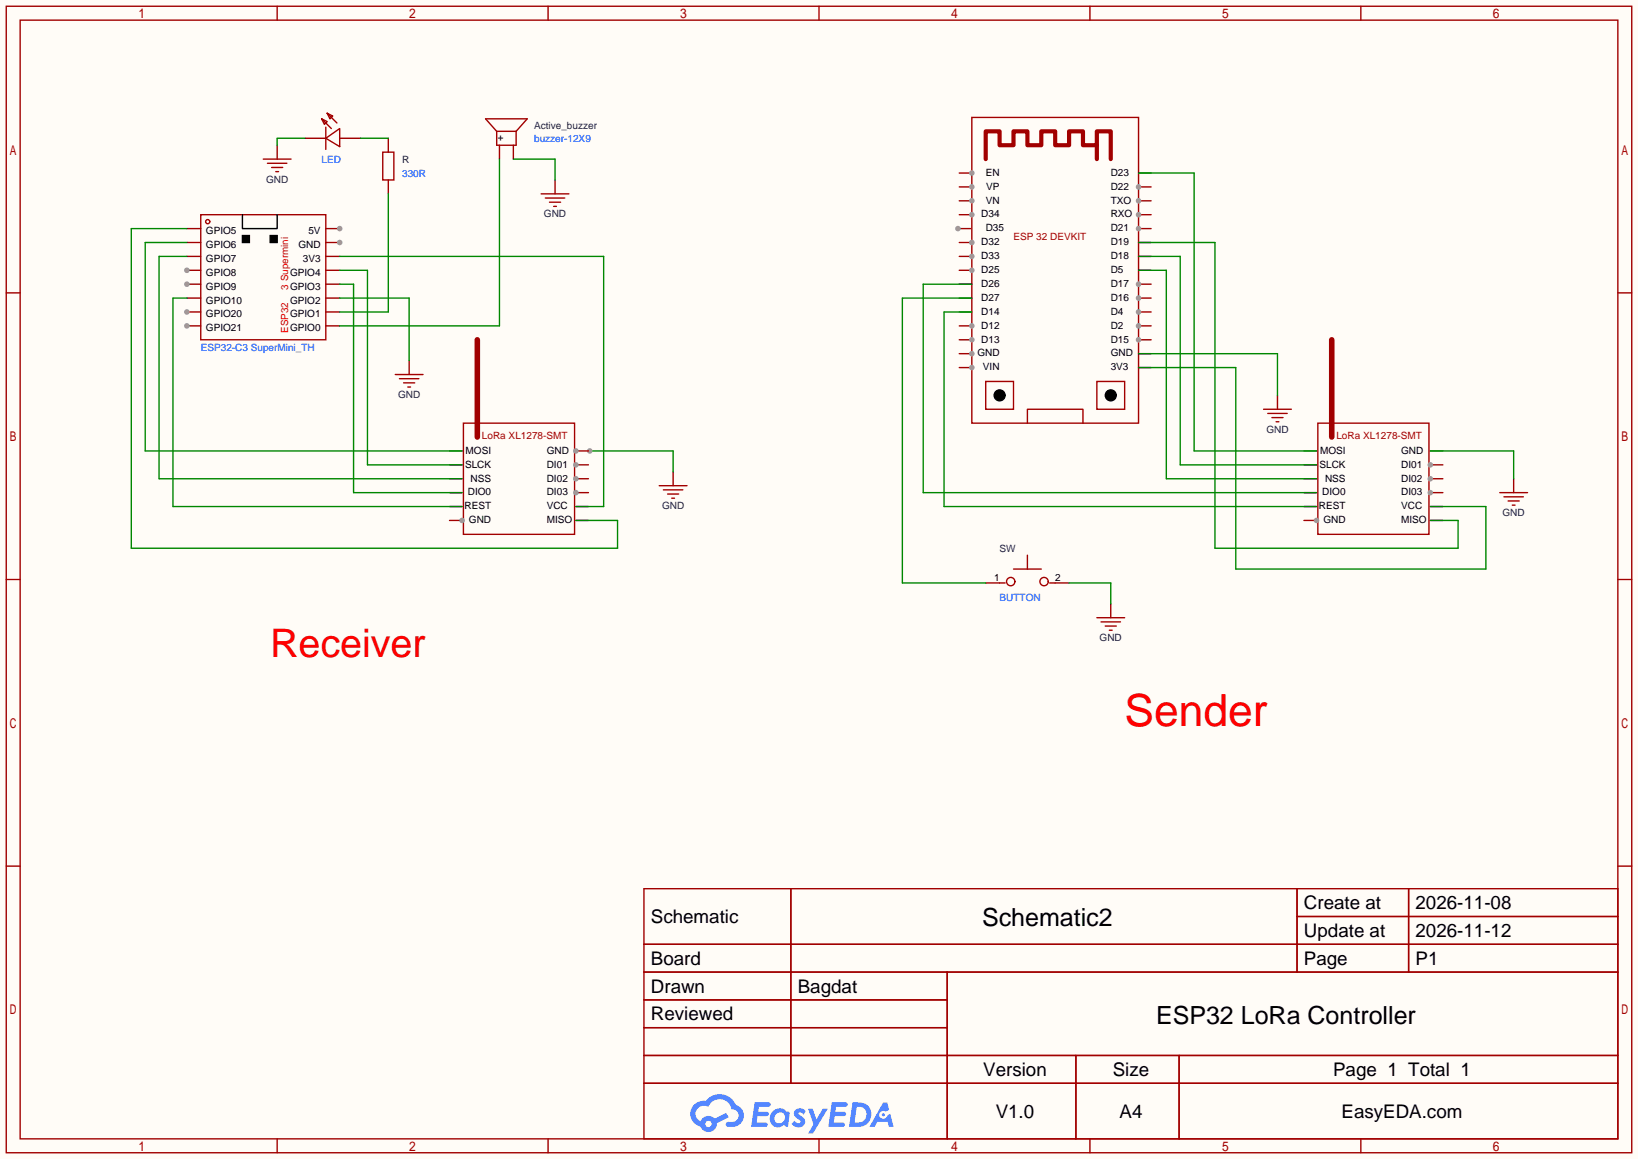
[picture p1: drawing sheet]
<svg xmlns="http://www.w3.org/2000/svg" width="299mm" height="212mm" viewBox="0 0 299 212" stroke-linecap="round" stroke-linejoin="round" font-family="sans-serif">
<path d="M0 0h299.5v211.8h-299.5z" fill="#fffcf7"/>
<g fill="none" stroke="#a10000" stroke-width=".25">
<path d="M1.1 1.1h297.2v209.6h-297.2zM3.7 3.7h292.1v204.5h-292.1zM50.7 1.1v2.6M100.2 1.1v2.6M149.7 1.1v2.6M199.3 1.1v2.6M248.8 1.1v2.6M1.1 53.5h2.6M295.8 53.5h2.5M1.1 105.9h2.6M295.8 105.9h2.5M1.1 158.3h2.6"/>
<path d="M295.8 158.3h2.5M117.7 162.4h178.1v45.8h-178.1zM117.7 172.6h178.1M117.7 177.7h178.1M144.6 162.4v35.6M173.2 177.7v30.5M237.1 162.4v15.3M237.1 167.5h58.7M257.5 162.4v15.3M117.7 182.8h55.5M117.7 192.9h178.1M117.7 187.8h55.5"/>
<path d="M117.7 198h178.1M196.7 192.9v15.3M215.6 192.9v15.3M50.7 208.2v2.5M100.2 208.2v2.5M149.7 208.2v2.5M199.3 208.2v2.5M248.8 208.2v2.5"/>
</g>
<g fill="#5487ff">
<path d="M145.5 202.8a1.3 1.3 0 0 1 1.8 .3l-.4 .6a.54 .54 0 0 0-.9-.2l.1 .2a1.58 1.58 0 0 1 1.1 1.6 1.43 1.43 0 0 1-2.5 .1l.5-.6a.64 .64 0 0 0 .5 .5 .64 .64 0 0 0 .7-.3l-.2-.2a1.6 1.6 0 0 1-1-1.6z"/>
<path d="M147.7 202.7h.9l.7 1.9 1.1-1.9h.9l-2.7 4.5h-.9l1-1.7z"/>
<path d="M138 201.5h1.6a1.31 1.31 0 0 1 1.2 .2 .4 .4 0 0 1-.3 .6h-1.8l-.1 .9h1.6a.4 .4 0 0 1 .4 .4 .4 .4 0 0 1-.4 .4h-1.7l-.2 1.2h.8a1.23 1.23 0 0 1 1.2 .2 .39 .39 0 0 1-.3 .6h-2.7z"/>
<path d="M152.1 201.5h1.6a1.32 1.32 0 0 1 1.3 .2 .39 .39 0 0 1-.4 .6h-1.7l-.2 .9h1.7a.4 .4 0 0 1 .3 .4 .4 .4 0 0 1-.4 .4h-1.7l-.2 1.2h.8a1.23 1.23 0 0 1 1.2 .2 .39 .39 0 0 1-.3 .6h-2.7z"/>
<path d="M161.5 201.5h.7l.4 1.3-.7 .4a.75 .75 0 0 0-1.1 .3 .75 .75 0 0 0 .5 1 .75 .75 0 0 0 .9-.6l.6-.3 .6 2.4h-.9l-.2-1h-1.9l-.5 1h-.9z"/>
<path d="M155.9 201.5l-.7 4.5h1.5a2.27 2.27 0 0 0 2.6-2.3 2.27 2.27 0 0 0-2.7-2.2zM156.6 202.3a1.5 1.5 0 0 1 1.8 1.5 1.5 1.5 0 0 1-1.9 1.4h-.3z"/>
<path d="M141.3 203.1a1.62 1.62 0 0 0-.4 2.1 1.62 1.62 0 0 0 2 .7l.4-.3 .3 .3 .5 .1 .3-2.5-.2-.3h-.4a1.58 1.58 0 0 0-2.5-.1zM141.9 203.6a.99 .99 0 0 1 1.6 .3 .99 .99 0 0 1-.9 1.4 .94 .94 0 0 1-1-.5 .94 .94 0 0 1 .3-1.2z"/>
<path d="M126.9 201.9a2.37 2.37 0 0 0 1.2 4 1.54 1.54 0 0 0 1.7 1 1.54 1.54 0 0 0 1.3-1.6l2.1-1.1-.5-.8-2 1.1a1.57 1.57 0 0 0-2.6 .4 1.5 1.5 0 0 1-.8-2.1 1.5 1.5 0 0 1 2.2-.5 2.23 2.23 0 0 1 2.3-1.4 2.23 2.23 0 0 1 2 1.8 1.16 1.16 0 0 1 1.2 1.1 1.16 1.16 0 0 1-1 1.3h-.7a.47 .47 0 0 0-.6 .3 .47 .47 0 0 0 .4 .6 2.23 2.23 0 0 0 2.3-.7 2.23 2.23 0 0 0 .4-2.3 2.16 2.16 0 0 0-1.3-1.1 3.2 3.2 0 0 0-5.4-.7l-1.2 .1zM129 205.4a.58 .58 0 0 1 1.1 0 .58 .58 0 0 1-1.1 0z"/>
<circle cx="161.5" cy="203.8" r=".28"/>
</g>
<path d="M59.6 41.8h2.5" fill="none" stroke="#870000" stroke-width=".25"/>
<circle cx="62.1" cy="41.8" r=".51" fill="#999"/>
<path d="M59.6 44.3h2.5" fill="none" stroke="#870000" stroke-width=".25"/>
<circle cx="62.1" cy="44.3" r=".51" fill="#999"/>
<path d="M34.2 59.6h2.5M59.6 46.9h2.5M59.6 49.4h2.5M59.6 51.9h2.5M59.6 54.5h2.5M59.6 57h2.5M59.6 59.6h2.5" fill="none" stroke="#870000" stroke-width=".25"/>
<circle cx="34.2" cy="59.6" r=".51" fill="#999"/>
<path d="M34.2 57h2.5" fill="none" stroke="#870000" stroke-width=".25"/>
<circle cx="34.2" cy="57" r=".51" fill="#999"/>
<path d="M34.2 54.5h2.5M34.2 51.9h2.5" fill="none" stroke="#870000" stroke-width=".25"/>
<circle cx="34.2" cy="51.9" r=".51" fill="#999"/>
<path d="M34.2 49.4h2.5" fill="none" stroke="#870000" stroke-width=".25"/>
<circle cx="34.2" cy="49.4" r=".51" fill="#999"/>
<path d="M55.8 25.3h3.8M62.1 25.3h3.8M71 25.3v2.5M71 32.9v2.5M91.3 26.5v2.6M93.9 26.5v2.6M34.2 46.9h2.5M34.2 44.3h2.5M34.2 41.8h2.5M123.1 86.2v2.6M180.2 106.6h2.6M192.9 106.6h2.6" fill="none" stroke="#870000" stroke-width=".25"/>
<g fill="none" stroke="#a10000" stroke-width=".25">
<path d="M36.7 39.2h22.9v22.9h-22.9zM58.8 21.7l1 .5-.5 .5zM58.8 21.7l1.8 1.8M59.6 25.3l2.5-1.8v3.3zM59.6 23.2v4.1M59.8 20.7l1 .5-.5 .5zM59.8 20.7l1.8 1.8M70 27.8h2v5.1h-2zM90.8 24v2.5h3.6v-2.5M90.8 24h3.6M90.8 24l-2-2.3h7.6l-2 2.3M120.5 88.8h5.1"/>
<path d="M121.3 89.5h3.5M122 90.3h2.1M122.8 91.1h.5M182.8 106.6h1M185.3 104h5.1M187.8 101.5v2.5M191.9 106.6h1"/>
<circle cx="38" cy="40.5" r=".38"/>
<circle cx="184.8" cy="106.3" r=".76"/>
<circle cx="190.9" cy="106.3" r=".76"/>
</g>
<path d="M107.8 82.4h15.3v3.8" fill="none" stroke="#008700" stroke-width=".25"/>
<circle cx="107.8" cy="82.4" r=".51" fill="#999"/>
<path d="M84.7 77.3h20.3v20.4h-20.3z" fill="none" stroke="#a10000" stroke-width=".25"/>
<path d="M105.3 82.4h2.3" fill="none" stroke="#870000" stroke-width=".25"/>
<circle cx="105.3" cy="82.4" r=".51" fill="#999"/>
<path d="M105.3 85h2.3" fill="none" stroke="#870000" stroke-width=".25"/>
<circle cx="105.3" cy="85" r=".51" fill="#999"/>
<path d="M105.3 87.5h2.3" fill="none" stroke="#870000" stroke-width=".25"/>
<circle cx="105.3" cy="87.5" r=".51" fill="#999"/>
<path d="M105.3 90h2.3" fill="none" stroke="#870000" stroke-width=".25"/>
<circle cx="105.3" cy="90" r=".51" fill="#999"/>
<path d="M82.2 92.6h2.3M82.2 95.1h2.3M82.2 82.4h2.3M82.2 85h2.3M82.2 87.5h2.3M82.2 90h2.3M105.3 92.6h2.3M105.3 95.1h2.3" fill="none" stroke="#870000" stroke-width=".25"/>
<circle cx="84.5" cy="95.1" r=".51" fill="#999"/>
<path d="M87.3 62.1v17.8" fill="none" stroke="#a10000" stroke-width="1"/>
<g fill="none" stroke="#008700" stroke-width=".25">
<path d="M55.8 25.3h-5.1v1.2M65.9 25.3h5.1M71 35.4v21.6h-8.9M91.3 29.1v30.5h-29.2M93.9 29.1h7.6v3.8M34.2 54.5h-2.6v38.1h52.9M34.2 46.9h-5.1v40.6h55.4M34.2 44.3h-7.7v38.1h58M34.2 41.8h-10.2v58.4h88.9v-5.1h-7.6M62.1 46.9h48.3v45.7h-5.1M62.1 54.5h12.7v11.4M62.1 51.9h2.5v38.1h19.9"/>
<path d="M62.1 49.4h5.1v35.6h17.3"/>
</g>
<path d="M50.7 26.5v2.6M101.5 32.9v2.5M74.8 65.9v2.6M261.5 82.4h2.3M261.5 85h2.3" fill="none" stroke="#870000" stroke-width=".25"/>
<g fill="none" stroke="#a10000" stroke-width=".25">
<path d="M48.1 29.1h5.1M48.9 29.8h3.6M49.7 30.6h2M50.4 31.4h.5M98.9 35.4h5.1M99.7 36.2h3.6M100.5 37h2M101.2 37.7h.5M72.3 68.5h5M73 69.2h3.6M73.8 70h2M74.5 70.7h.6"/>
<path d="M240.9 77.3h20.4v20.4h-20.4z"/>
</g>
<circle cx="261.5" cy="85" r=".51" fill="#999"/>
<path d="M261.5 87.5h2.3" fill="none" stroke="#870000" stroke-width=".25"/>
<circle cx="261.5" cy="87.5" r=".51" fill="#999"/>
<path d="M261.5 90h2.3" fill="none" stroke="#870000" stroke-width=".25"/>
<circle cx="261.5" cy="90" r=".51" fill="#999"/>
<path d="M238.4 92.6h2.3M238.4 95.1h2.3M238.4 82.4h2.3M238.4 85h2.3M238.4 87.5h2.3M238.4 90h2.3M261.5 92.6h2.3M261.5 95.1h2.3" fill="none" stroke="#870000" stroke-width=".25"/>
<circle cx="240.7" cy="95.1" r=".51" fill="#999"/>
<path d="M243.5 62.1v17.8" fill="none" stroke="#a10000" stroke-width="1"/>
<path d="M208.2 31.6h2.3M208.2 34.2h2.3M276.7 87.5v2.5" fill="none" stroke="#870000" stroke-width=".25"/>
<path d="M177.7 21.5h30.5v55.8h-30.5zM274.2 90h5.1M275 90.8h3.5M275.7 91.6h2M276.5 92.3h.5" fill="none" stroke="#a10000" stroke-width=".25"/>
<path d="M261.5 82.4h15.2v5.1" fill="none" stroke="#008700" stroke-width=".25"/>
<circle cx="208.2" cy="34.2" r=".51" fill="#999"/>
<path d="M208.2 36.7h2.3" fill="none" stroke="#870000" stroke-width=".25"/>
<circle cx="208.2" cy="36.7" r=".51" fill="#999"/>
<path d="M208.2 39.2h2.3" fill="none" stroke="#870000" stroke-width=".25"/>
<circle cx="208.2" cy="39.2" r=".51" fill="#999"/>
<path d="M208.2 41.8h2.3" fill="none" stroke="#870000" stroke-width=".25"/>
<circle cx="208.2" cy="41.8" r=".51" fill="#999"/>
<path d="M208.2 44.3h2.3M208.2 46.9h2.3M208.2 49.4h2.3M208.2 51.9h2.3" fill="none" stroke="#870000" stroke-width=".25"/>
<circle cx="208.2" cy="51.9" r=".51" fill="#999"/>
<path d="M208.2 54.5h2.3" fill="none" stroke="#870000" stroke-width=".25"/>
<circle cx="208.2" cy="54.5" r=".51" fill="#999"/>
<path d="M208.2 57h2.3" fill="none" stroke="#870000" stroke-width=".25"/>
<circle cx="208.2" cy="57" r=".51" fill="#999"/>
<path d="M208.2 59.6h2.3" fill="none" stroke="#870000" stroke-width=".25"/>
<circle cx="208.2" cy="59.6" r=".51" fill="#999"/>
<path d="M208.2 62.1h2.3" fill="none" stroke="#870000" stroke-width=".25"/>
<circle cx="208.2" cy="62.1" r=".51" fill="#999"/>
<path d="M175.4 31.6h2.3M208.2 64.6h2.3M208.2 67.2h2.3" fill="none" stroke="#870000" stroke-width=".25"/>
<circle cx="177.7" cy="31.6" r=".51" fill="#999"/>
<path d="M175.4 34.2h2.3" fill="none" stroke="#870000" stroke-width=".25"/>
<circle cx="177.7" cy="34.2" r=".51" fill="#999"/>
<path d="M175.4 36.7h2.3" fill="none" stroke="#870000" stroke-width=".25"/>
<circle cx="177.7" cy="36.7" r=".51" fill="#999"/>
<path d="M175.4 39.2h2.3" fill="none" stroke="#870000" stroke-width=".25"/>
<circle cx="177.7" cy="39.2" r=".51" fill="#999"/>
<path d="M175.1 41.8h2.3" fill="none" stroke="#870000" stroke-width=".25"/>
<circle cx="175.1" cy="41.8" r=".51" fill="#999"/>
<path d="M175.4 44.3h2.3" fill="none" stroke="#870000" stroke-width=".25"/>
<circle cx="177.7" cy="44.3" r=".51" fill="#999"/>
<path d="M175.4 46.9h2.3" fill="none" stroke="#870000" stroke-width=".25"/>
<circle cx="177.7" cy="46.9" r=".51" fill="#999"/>
<path d="M175.4 49.4h2.3" fill="none" stroke="#870000" stroke-width=".25"/>
<circle cx="177.7" cy="49.4" r=".51" fill="#999"/>
<path d="M175.4 51.9h2.3M175.4 54.5h2.3M175.4 57h2.3M175.4 59.6h2.3" fill="none" stroke="#870000" stroke-width=".25"/>
<circle cx="177.7" cy="59.6" r=".51" fill="#999"/>
<path d="M175.4 62.1h2.3" fill="none" stroke="#870000" stroke-width=".25"/>
<circle cx="177.7" cy="62.1" r=".51" fill="#999"/>
<path d="M175.4 64.6h2.3" fill="none" stroke="#870000" stroke-width=".25"/>
<circle cx="177.7" cy="64.6" r=".51" fill="#999"/>
<path d="M175.4 67.2h2.3" fill="none" stroke="#870000" stroke-width=".25"/>
<circle cx="177.7" cy="67.2" r=".51" fill="#999"/>
<path d="M180.2 69.7h5.1v5.1h-5.1zM187.8 77.3v-2.5h10.2v2.5M200.5 69.7h5.1v5.1h-5.1zM231 74.8h5.1M231.8 75.6h3.5M232.5 76.3h2.1M233.3 77.1h.5M200.5 112.9h5.1M201.3 113.7h3.6M202.1 114.4h2M202.8 115.2h.5" fill="none" stroke="#a10000" stroke-width=".25"/>
<g fill="#000" stroke="#000" stroke-width=".25">
<path d="M44.3 43.1h1.3v1.2h-1.3zM49.4 43.1h1.3v1.2h-1.3z"/>
<circle cx="182.8" cy="72.3" r="1"/>
<circle cx="203.1" cy="72.3" r="1"/>
</g>
<path d="M180.2 29.1v-5.1h2.6v2.5h2.5v-2.5h2.5v2.5h2.6v-2.5h2.5v2.5h2.6v-2.5h2.5v2.5h2.5v-2.5h2.6v5.1M200.5 26.5v2.6" fill="none" stroke="#a10000" stroke-width=".76"/>
<path d="M208.2 31.6h10.1v50.8h22.4M177.7 57h-5.1v35.6h68.1M177.7 51.9h-8.9v38.1h71.9M177.7 54.5h-12.7v52.1h15.2M208.2 49.4h5v38.1h27.5M208.2 46.9h7.6v38.1h24.9M208.2 44.3h13.9v55.9h44.5v-5.1h-5.1M208.2 67.2h17.7v36.8h45.8v-11.4h-10.2M208.2 64.6h25.4v7.7M195.5 106.6h7.6v3.8" fill="none" stroke="#008700" stroke-width=".25"/>
<path d="M233.6 72.3v2.5M203.1 110.4v2.5" fill="none" stroke="#870000" stroke-width=".25"/>
<path d="M44.3 39.2v2.6h6.4v-2.6" fill="none" stroke="#000" stroke-width=".25"/>
<text font-size="8.1" fill="#f00" x="205.6" y="132.7">Sender</text>
<text font-size="7.2" fill="#f00" x="49.4" y="120">Receiver</text>
<g font-size="4.6">
<text x="179.5" y="169.3">Schematic2</text>
<text x="211.4" y="187.1">ESP32 LoRa Controller</text>
</g>
<g font-size="3.4">
<text x="238.4" y="166.2">Create at</text>
<text x="258.8" y="166.2">2026-11-08</text>
<text x="119" y="168.7">Schematic</text>
<text x="238.4" y="171.3">Update at</text>
<text x="258.8" y="171.3">2026-11-12</text>
<text x="119" y="176.3">Board</text>
<text x="238.4" y="176.3">Page</text>
<text x="258.8" y="176.3">P1</text>
<text x="119" y="181.4">Drawn</text>
<text x="145.9" y="181.4">Bagdat</text>
<text x="119" y="186.5">Reviewed</text>
<text x="179.8" y="196.7">Version</text>
<text x="203.4" y="196.7">Size</text>
<text x="243.7" y="196.7">Page 1 Total 1</text>
<text x="182" y="204.3">V1.0</text>
<text x="204.7" y="204.3">A4</text>
<text x="245.3" y="204.3">EasyEDA.com</text>
</g>
<g font-size="1.8" fill="#000080">
<text x="97.7" y="23.5">Active_buzzer</text>
<text x="73.5" y="29.8">R</text>
<text x="48.6" y="33.4">GND</text>
<text x="99.4" y="39.8">GND</text>
<text x="72.8" y="72.8">GND</text>
<text x="231.5" y="79.1">GND</text>
<text x="121" y="93.1">GND</text>
<text x="274.7" y="94.4">GND</text>
<text x="182.8" y="101">SW</text>
<text x="201" y="117.2">GND</text>
</g>
<g font-size="1.8" fill="#00f">
<text x="58.8" y="29.8">LED</text>
<text x="97.7" y="26">buzzer-12X9</text>
<text x="73.5" y="32.4">330R</text>
<text x="36.7" y="64.1">ESP32-C3 SuperMini_TH</text>
<text x="182.8" y="109.9">BUTTON</text>
</g>
<g font-size="1.8">
<text x="92.1" y="25.8" transform="rotate(-90 92.1 25.8)">+</text>
<text x="180.2" y="32.1">EN</text>
<text x="180.3" y="34.7">VP</text>
<text x="203.1" y="32.1">D23</text>
<text x="203.1" y="34.7">D22</text>
<text x="179.4" y="39.8">D34</text>
<text x="180.2" y="37.2">VN</text>
<text x="203.1" y="37.2">TXO</text>
<text x="203.1" y="39.8">RXO</text>
<text x="37.6" y="47.9">GPIO7</text>
<text x="37.6" y="45.3">GPIO6</text>
<text x="37.6" y="42.8">GPIO5</text>
<text x="54.6" y="45.3">GND</text>
<text x="55.4" y="47.9">3V3</text>
<text x="56.4" y="42.8">5V</text>
<text x="179.4" y="44.8">D32</text>
<text x="179.4" y="47.4">D33</text>
<text x="180.2" y="42.3">D35</text>
<text x="203.1" y="42.3">D21</text>
<text x="203.1" y="44.8">D19</text>
<text x="203.1" y="47.4">D18</text>
<text x="37.6" y="52.9">GPIO9</text>
<text x="37.6" y="50.4">GPIO8</text>
<text x="53" y="50.4">GPIO4</text>
<text x="53" y="52.9">GPIO3</text>
<text x="179.4" y="49.9">D25</text>
<text x="179.4" y="52.5">D26</text>
<text x="203.1" y="49.9">D5</text>
<text x="203.1" y="52.5">D17</text>
<text x="37.6" y="58">GPIO20</text>
<text x="37.6" y="55.5">GPIO10</text>
<text x="53" y="55.5">GPIO2</text>
<text x="53" y="58">GPIO1</text>
<text x="179.4" y="55">D27</text>
<text x="179.4" y="57.5">D14</text>
<text x="203.1" y="55">D16</text>
<text x="203.1" y="57.5">D4</text>
<text x="37.6" y="60.6">GPIO21</text>
<text x="53" y="60.6">GPIO0</text>
<text x="178.7" y="65.2">GND</text>
<text x="179.4" y="60.1">D12</text>
<text x="179.4" y="62.6">D13</text>
<text x="203.1" y="60.1">D2</text>
<text x="203.1" y="62.6">D15</text>
<text x="203.1" y="65.2">GND</text>
<text x="179.7" y="67.7">VIN</text>
<text x="203.1" y="67.7">3V3</text>
<text x="85.1" y="82.9">MOSI</text>
<text x="100" y="82.9">GND</text>
<text x="241.3" y="82.9">MOSI</text>
<text x="256.2" y="82.9">GND</text>
<text x="85" y="85.5">SLCK</text>
<text x="86" y="88">NSS</text>
<text x="100" y="85.5">DI01</text>
<text x="100" y="88">DI02</text>
<text x="241.2" y="85.5">SLCK</text>
<text x="242.3" y="88">NSS</text>
<text x="256.2" y="85.5">DI01</text>
<text x="256.2" y="88">DI02</text>
<text x="84.9" y="93.1">REST</text>
<text x="85.5" y="90.6">DIO0</text>
<text x="85.7" y="95.6">GND</text>
<text x="100" y="90.6">DI03</text>
<text x="100" y="93.1">VCC</text>
<text x="100" y="95.6">MISO</text>
<text x="241.1" y="93.1">REST</text>
<text x="241.7" y="90.6">DIO0</text>
<text x="241.9" y="95.6">GND</text>
<text x="256.2" y="90.6">DI03</text>
<text x="256.2" y="93.1">VCC</text>
<text x="256.2" y="95.6">MISO</text>
<text x="181.7" y="106.3">1</text>
<text x="192.9" y="106.3">2</text>
</g>
<g font-size="1.8" fill="#a00000">
<text x="185.3" y="43.8">ESP 32 DEVKIT</text>
<text x="88.1" y="80.2">LoRa XL1278-SMT</text>
<text x="244.3" y="80.2">LoRa XL1278-SMT</text>
</g>
<g font-size="1.8" fill="#f00">
<text x="52.7" y="52.9" transform="rotate(-90 52.7 52.9)">3 Supermini</text>
<text x="52.7" y="60.8" transform="rotate(-90 52.7 60.8)">ESP32</text>
</g>
</svg>
